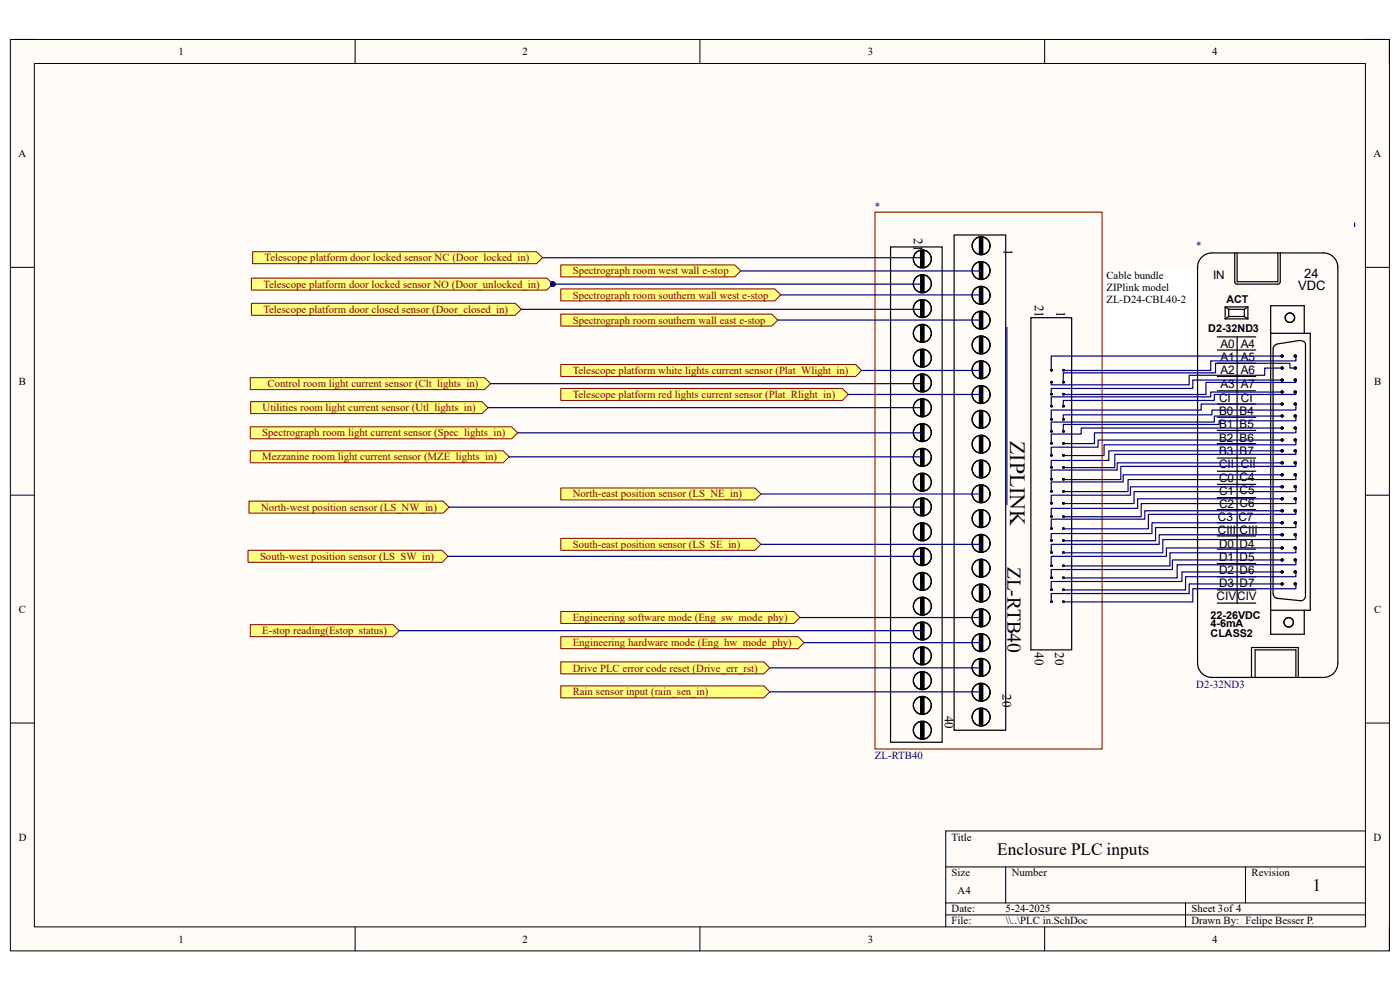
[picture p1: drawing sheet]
<svg xmlns="http://www.w3.org/2000/svg" width="297mm" height="210mm" viewBox="0 0 297 210" stroke-linecap="round" stroke-linejoin="round" font-family="sans-serif">
<path d="M2.2 8.4h292.6v193.3h-292.6z" fill-rule="evenodd" fill="#fffcf8"/>
<path d="M2.2 8.4h292.6v193.3h-292.6z" fill="none" stroke="#000" stroke-width=".21"/>
<path d="M7.3 13.5h282.4v183.1h-282.4z" fill-rule="evenodd" fill="#fffcf8"/>
<g fill="none" stroke="#000" stroke-width=".21">
<path d="M2.2 8.4h5.1M7.3 13.5h282.4v183.1h-282.4zM75.3 8.4v5.1M148.5 8.4v5.1M221.6 8.4v5.1M289.7 8.4h5.1v5.1M2.2 56.7h5.1M289.7 56.7h5.1M2.2 105h5.1M289.7 105.1h5.1M2.2 153.4h5.1M289.7 153.4h5.1"/>
<path d="M289.7 176.3h-89.1v20.3M75.3 196.6v5.1M148.5 196.6v5.1M200.6 183.9h89.1M200.6 191.5h89.1M200.6 194.1h89.1M213.4 183.9v7.6M221.6 196.6v5.1M251.5 191.5v5.1M264.2 183.9v7.6M294.8 196.6v5.1"/>
</g>
<path d="M53.1 80.1h49.7l1.3 1.3-1.3 1.3h-49.7z" fill-rule="evenodd" fill="#ffff80"/>
<path d="M53.1 80.1h49.7l1.3 1.3-1.3 1.3h-49.7z" fill="none" stroke="#800000" stroke-width=".21"/>
<path d="M53.2 85.2h49.1l1.2 1.3-1.2 1.2h-49.1z" fill-rule="evenodd" fill="#ffff80"/>
<path d="M53.2 85.2h49.1l1.2 1.3-1.2 1.2h-49.1z" fill="none" stroke="#800000" stroke-width=".21"/>
<path d="M53.1 95.6h53.7l1.2 1.3-1.2 1.3h-53.7z" fill-rule="evenodd" fill="#ffff80"/>
<path d="M53.1 95.6h53.7l1.2 1.3-1.2 1.3h-53.7z" fill="none" stroke="#800000" stroke-width=".21"/>
<path d="M119 77.3h62.5l1.3 1.3-1.3 1.3h-62.5z" fill-rule="evenodd" fill="#ffff80"/>
<path d="M119 77.3h62.5l1.3 1.3-1.3 1.3h-62.5z" fill="none" stroke="#800000" stroke-width=".21"/>
<path d="M119 82.4h59.7l1.3 1.3-1.3 1.3h-59.7z" fill-rule="evenodd" fill="#ffff80"/>
<path d="M119 82.4h59.7l1.3 1.3-1.3 1.3h-59.7z" fill="none" stroke="#800000" stroke-width=".21"/>
<path d="M53.1 90.5h55.4l1.3 1.3-1.3 1.3h-55.4z" fill-rule="evenodd" fill="#ffff80"/>
<path d="M53.1 90.5h55.4l1.3 1.3-1.3 1.3h-55.4z" fill="none" stroke="#800000" stroke-width=".21"/>
<path d="M53.1 132.5h30.3l1.3 1.3-1.3 1.3h-30.3z" fill-rule="evenodd" fill="#ffff80"/>
<path d="M53.1 132.5h30.3l1.3 1.3-1.3 1.3h-30.3z" fill="none" stroke="#800000" stroke-width=".21"/>
<path d="M53.3 64.3h56l1.3 1.3-1.3 1.3h-56z" fill-rule="evenodd" fill="#ffff80"/>
<path d="M53.3 64.3h56l1.3 1.3-1.3 1.3h-56z" fill="none" stroke="#800000" stroke-width=".21"/>
<path d="M52.8 106.3h41.2l1.3 1.3-1.3 1.3h-41.2z" fill-rule="evenodd" fill="#ffff80"/>
<path d="M52.8 106.3h41.2l1.3 1.3-1.3 1.3h-41.2z" fill="none" stroke="#800000" stroke-width=".21"/>
<path d="M53.6 53.4h60.2l1.3 1.3-1.3 1.2h-60.2z" fill-rule="evenodd" fill="#ffff80"/>
<path d="M53.6 53.4h60.2l1.3 1.3-1.3 1.2h-60.2z" fill="none" stroke="#800000" stroke-width=".21"/>
<path d="M53.3 59h62.7l1.3 1.3-1.3 1.2h-62.7z" fill-rule="evenodd" fill="#ffff80"/>
<path d="M53.3 59h62.7l1.3 1.3-1.3 1.2h-62.7z" fill="none" stroke="#800000" stroke-width=".21"/>
<circle cx="117.3" cy="60.3" r=".51" fill="#000080"/>
<circle cx="117.3" cy="60.3" r=".51" fill="none" stroke="#000080" stroke-width=".21"/>
<g fill="none" stroke="#000" stroke-width=".25">
<path d="M188.9 52.4h11v105.1h-11zM195.5 54.9h.1M202.4 49.8h11v105.1h-11zM208 57.5h.1M208 52.1h.1M255.2 54.3l1.2-.6h.7h23.7a3.1 3.1 0 0 1 3 3v84a3 3 0 0 1-3 3h-23.7a3 3 0 0 1-3-3v-84a3.1 3.1 0 0 1 1.1-2.4zM261.9 53.7v6.1l.1 .2 .5 .3 8.9-.1 .2-.4v-6.1M262.5 53.7v6.1h8.6v-6.1M195.3 70.7h.1M195.5 65.6h.1M195.5 60.3h.1M195.5 76h.1"/>
<path d="M208 78.6h.1M208 73.2h.1M208 67.9h.1M208 62.6h.1M218.7 67.4h8.7v70.5h-8.7zM223 78.6h.1M225.5 78.6h.1M258.3 71.5h8.1M258.3 74.3h8.1M258.3 77.1h8.1M258.3 79.9h8.1M259.9 65.1h4.8"/>
<path d="M259.9 67.6h4.8M259.9 65.1l.8 .5M259.9 65.1v2.5M260.7 65.6h3.3M260.7 67.1h3.3M260.7 67.1l-.8 .5M260.7 65.6v1.5M262.5 71.5v56.4M264 67.1l.7 .5M264 65.6v1.5M264.7 65.1l-.7 .5M264.7 65.1v2.5"/>
<path d="M269.6 70.7h8.4v58.8h-8.4M270.1 74v51.9M270.8 73a.99 .99 0 0 0-.7 .9M272.1 75.5h.1M272.1 78.1h.1M274.9 75.5h.1M274.9 78.1h.1M275.6 72.2h.1a1.07 1.07 0 0 1 1.3 .8M275.7 72.2l-4.9 .8M276.7 70.7v-5.8h-7.1v69.7h7.1v-5.1M277 73l-.1 53.6a1.04 1.04 0 0 1-1.1 .8M195.5 81.4h.1"/>
<path d="M195.5 86.5h.1M195.5 91.8h.1M195.5 96.9h.1M208 94.1h.1M208 83.7h.1M208 89h.1M208 99.5h.1M223 94.1h.1M223 81.1h.1M223 83.7h.1M223 86.2h.1M223 89h.1"/>
<path d="M223 91.6h.1M223 96.6h.1M223 99.2h.1M225.5 94.1h.1M225.5 81.1h.1M225.5 83.7h.1M225.5 86.2h.1M225.5 89h.1M225.5 91.6h.1M225.5 96.6h.1M225.5 99.2h.1M258.3 85.7h8.1"/>
<path d="M258.3 88.5h8.1M258.3 91.3h8.1M258.3 94.1h8.1M258.3 97.2h8.1M258.3 100h8.1M258.3 82.9h8.1M272.1 85.7h.1M272.1 80.6h.1M272.1 83.2h.1M272.1 88.3h.1M272.1 90.8h.1M272.1 93.3h.1"/>
<path d="M272.1 95.6h.1M272.1 98.2h.1M274.9 85.7h.1M274.9 80.6h.1M274.9 83.2h.1M274.9 88.3h.1M274.9 90.8h.1M274.9 93.3h.1M274.9 95.6h.1M274.9 98.2h.1M195.5 102.2h.1M195.5 107.6h.1"/>
<path d="M195.5 112.9h.1M195.5 118h.1M208 115.5h.1M208 109.9h.1M208 104.8h.1M223 101.7h.1M223 104.3h.1M223 106.8h.1M223 109.6h.1M223 112.2h.1M223 114.7h.1M223 117.3h.1"/>
<path d="M225.5 101.7h.1M225.5 104.3h.1M225.5 106.8h.1M225.5 109.6h.1M225.5 112.2h.1M225.5 114.7h.1M225.5 117.3h.1M258.3 108.1h8.1M258.3 110.9h8.1M258.3 113.7h8.1M258.3 116.5h8.1M258.3 119.5h8.1"/>
<path d="M258.3 102.8h8.1M258.3 105.6h8.1M272.1 110.9h.1M272.1 100.7h.1M272.1 103.3h.1M272.1 105.8h.1M272.1 108.4h.1M272.1 113.4h.1M272.1 116.2h.1M272.1 118.8h.1M274.9 110.9h.1M274.9 100.7h.1"/>
<path d="M274.9 103.3h.1M274.9 105.8h.1M274.9 108.4h.1M274.9 113.4h.1M274.9 116.2h.1M274.9 118.8h.1M195.5 123.4h.1M195.5 128.7h.1M195.5 133.8h.1M195.5 139.1h.1M208 136.3h.1M208 131h.1"/>
<path d="M208 125.9h.1M208 120.6h.1M223 125.1h.1M223 120.1h.1M223 122.6h.1M223 127.7h.1M225.5 125.1h.1M225.5 120.1h.1M225.5 122.6h.1M225.5 127.7h.1M258.3 122.3h8.1M258.3 125.1h8.1"/>
<path d="M258.3 127.9h8.1M270.1 126a1.02 1.02 0 0 0 .8 .9M270.8 126.9l5.1 .5M272.1 121.3h.1M272.1 123.9h.1M274.9 121.3h.1M274.9 123.9h.1M195.5 144.5h.1M195.5 149.8h.1M195.5 154.9h.1M208 152.1h.1M208 146.8h.1"/>
<path d="M208 141.7h.1M265.5 143.7v-6.3h9.9v6.3M266.3 143.7v-5.8h8.6v5.8"/>
<circle cx="195.7" cy="54.9" r="1.9"/>
<circle cx="208.1" cy="52.1" r="1.9"/>
<circle cx="208.1" cy="57.4" r="1.9"/>
<circle cx="195.7" cy="60.2" r="1.9"/>
<circle cx="195.7" cy="65.5" r="1.9"/>
<circle cx="195.7" cy="70.7" r="1.9"/>
<circle cx="195.7" cy="76" r="1.9"/>
<circle cx="208.1" cy="62.7" r="1.9"/>
<circle cx="208.1" cy="73.2" r="1.9"/>
<circle cx="208.1" cy="78.4" r="1.9"/>
<circle cx="208.1" cy="67.9" r="1.9"/>
<circle cx="223.1" cy="78.5" r=".16"/>
<circle cx="225.6" cy="78.5" r=".16"/>
<circle cx="272" cy="75.5" r=".23"/>
<circle cx="272" cy="78.1" r=".23"/>
<circle cx="273.6" cy="67.4" r="1"/>
<circle cx="273.7" cy="67.4" r="1"/>
<circle cx="274.8" cy="75.5" r=".23"/>
<circle cx="274.8" cy="78.1" r=".23"/>
<circle cx="195.7" cy="81.2" r="1.9"/>
<circle cx="195.7" cy="91.8" r="1.9"/>
<circle cx="195.7" cy="86.5" r="1.9"/>
<circle cx="195.7" cy="97" r="1.9"/>
<circle cx="208.1" cy="89" r="1.9"/>
<circle cx="208.1" cy="94.2" r="1.9"/>
<circle cx="208.1" cy="99.5" r="1.9"/>
<circle cx="208.1" cy="83.7" r="1.9"/>
<circle cx="223.1" cy="83.6" r=".16"/>
<circle cx="223.1" cy="89" r=".16"/>
<circle cx="223.1" cy="91.5" r=".16"/>
<circle cx="223.1" cy="94.1" r=".16"/>
<circle cx="223.1" cy="99.1" r=".16"/>
<circle cx="223.1" cy="81.1" r=".16"/>
<circle cx="223.1" cy="86.2" r=".16"/>
<circle cx="223.1" cy="96.6" r=".16"/>
<circle cx="225.6" cy="86.2" r=".16"/>
<circle cx="225.6" cy="81.1" r=".16"/>
<circle cx="225.6" cy="83.6" r=".16"/>
<circle cx="225.6" cy="89" r=".16"/>
<circle cx="225.6" cy="91.5" r=".16"/>
<circle cx="225.6" cy="94.1" r=".16"/>
<circle cx="225.6" cy="96.6" r=".16"/>
<circle cx="225.6" cy="99.1" r=".16"/>
<circle cx="272" cy="80.6" r=".23"/>
<circle cx="272" cy="90.8" r=".23"/>
<circle cx="272" cy="95.6" r=".23"/>
<circle cx="272" cy="83.2" r=".23"/>
<circle cx="272" cy="85.7" r=".23"/>
<circle cx="272" cy="88.3" r=".23"/>
<circle cx="272" cy="93.3" r=".23"/>
<circle cx="272" cy="98.2" r=".23"/>
<circle cx="274.8" cy="80.6" r=".23"/>
<circle cx="274.8" cy="83.2" r=".23"/>
<circle cx="274.8" cy="88.3" r=".23"/>
<circle cx="274.8" cy="90.8" r=".23"/>
<circle cx="274.8" cy="93.3" r=".23"/>
<circle cx="274.8" cy="95.6" r=".23"/>
<circle cx="274.8" cy="85.7" r=".23"/>
<circle cx="274.8" cy="98.2" r=".23"/>
<circle cx="195.7" cy="107.5" r="1.9"/>
<circle cx="195.7" cy="102.3" r="1.9"/>
<circle cx="195.7" cy="112.8" r="1.9"/>
<circle cx="195.7" cy="118.1" r="1.9"/>
<circle cx="208.1" cy="104.8" r="1.9"/>
<circle cx="208.1" cy="110" r="1.9"/>
<circle cx="208.1" cy="115.3" r="1.9"/>
<circle cx="223.1" cy="106.8" r=".16"/>
<circle cx="223.1" cy="104.2" r=".16"/>
<circle cx="223.1" cy="114.7" r=".16"/>
<circle cx="223.1" cy="101.7" r=".16"/>
<circle cx="223.1" cy="109.6" r=".16"/>
<circle cx="223.1" cy="112.1" r=".16"/>
<circle cx="223.1" cy="117.2" r=".16"/>
<circle cx="225.6" cy="101.7" r=".16"/>
<circle cx="225.6" cy="106.8" r=".16"/>
<circle cx="225.6" cy="104.2" r=".16"/>
<circle cx="225.6" cy="117.2" r=".16"/>
<circle cx="225.6" cy="109.6" r=".16"/>
<circle cx="225.6" cy="112.1" r=".16"/>
<circle cx="225.6" cy="114.7" r=".16"/>
<circle cx="272" cy="103.3" r=".23"/>
<circle cx="272" cy="105.8" r=".23"/>
<circle cx="272" cy="113.4" r=".23"/>
<circle cx="272" cy="116.2" r=".23"/>
<circle cx="272" cy="100.7" r=".23"/>
<circle cx="272" cy="108.4" r=".23"/>
<circle cx="272" cy="110.9" r=".23"/>
<circle cx="272" cy="118.8" r=".23"/>
<circle cx="272" cy="108.3" r=".23"/>
<circle cx="274.8" cy="105.8" r=".23"/>
<circle cx="274.8" cy="110.9" r=".23"/>
<circle cx="274.8" cy="100.7" r=".23"/>
<circle cx="274.8" cy="108.4" r=".23"/>
<circle cx="274.8" cy="113.4" r=".23"/>
<circle cx="274.8" cy="103.3" r=".23"/>
<circle cx="274.8" cy="118.8" r=".23"/>
<circle cx="274.8" cy="116.2" r=".23"/>
<circle cx="274.8" cy="108.3" r=".23"/>
<circle cx="195.7" cy="133.9" r="1.9"/>
<circle cx="195.7" cy="139.1" r="1.9"/>
<circle cx="195.7" cy="123.3" r="1.9"/>
<circle cx="195.7" cy="128.6" r="1.9"/>
<circle cx="208.1" cy="136.3" r="1.9"/>
<circle cx="208.1" cy="125.8" r="1.9"/>
<circle cx="208.1" cy="131.1" r="1.9"/>
<circle cx="208.1" cy="120.5" r="1.9"/>
<circle cx="223.1" cy="120" r=".16"/>
<circle cx="223.1" cy="122.6" r=".16"/>
<circle cx="223.1" cy="127.6" r=".16"/>
<circle cx="223.1" cy="125.1" r=".16"/>
<circle cx="225.6" cy="122.6" r=".16"/>
<circle cx="225.6" cy="120" r=".16"/>
<circle cx="225.6" cy="125.1" r=".16"/>
<circle cx="225.6" cy="127.6" r=".16"/>
<circle cx="272" cy="121.3" r=".23"/>
<circle cx="272" cy="123.9" r=".23"/>
<circle cx="273.4" cy="132" r="1"/>
<circle cx="274.8" cy="123.9" r=".23"/>
<circle cx="274.8" cy="121.3" r=".23"/>
<circle cx="195.7" cy="149.6" r="1.9"/>
<circle cx="195.7" cy="144.4" r="1.9"/>
<circle cx="195.7" cy="154.9" r="1.9"/>
<circle cx="208.1" cy="146.9" r="1.9"/>
<circle cx="208.1" cy="152.1" r="1.9"/>
<circle cx="208.1" cy="141.6" r="1.9"/>
</g>
<path d="M185.6 45h48.2v113.9h-48.2z" fill="none" stroke="#800000" stroke-width=".21"/>
<g fill="#000">
<path d="M195.3 53.1h.8v3.6h-.8z" fill-rule="evenodd"/>
<path d="M195.3 58.4h.8v3.6h-.8z" fill-rule="evenodd"/>
<path d="M207.8 50.4h.7v3.5h-.7z" fill-rule="evenodd"/>
<path d="M207.8 55.6h.7v3.6h-.7z" fill-rule="evenodd"/>
<path d="M195.3 63.7h.8v3.5h-.8z" fill-rule="evenodd"/>
<path d="M195.3 68.9h.8v3.6h-.8z" fill-rule="evenodd"/>
<path d="M195.3 74.2h.8v3.6h-.8z" fill-rule="evenodd"/>
<path d="M195.3 79.5h.8v3.5h-.8z" fill-rule="evenodd"/>
<path d="M207.8 60.9h.7v3.5h-.7z" fill-rule="evenodd"/>
<path d="M207.8 66.1h.7v3.6h-.7z" fill-rule="evenodd"/>
<path d="M207.8 71.4h.7v3.6h-.7z" fill-rule="evenodd"/>
<path d="M207.8 76.7h.7v3.5h-.7z" fill-rule="evenodd"/>
<path d="M195.3 84.7h.8v3.6h-.8z" fill-rule="evenodd"/>
<path d="M195.3 90h.8v3.5h-.8z" fill-rule="evenodd"/>
<path d="M195.3 95.2h.8v3.6h-.8z" fill-rule="evenodd"/>
<path d="M207.8 81.9h.7v3.6h-.7z" fill-rule="evenodd"/>
<path d="M207.8 87.2h.7v3.6h-.7z" fill-rule="evenodd"/>
<path d="M207.8 92.4h.7v3.6h-.7z" fill-rule="evenodd"/>
<path d="M207.8 97.7h.7v3.6h-.7z" fill-rule="evenodd"/>
<path d="M195.3 100.5h.8v3.6h-.8z" fill-rule="evenodd"/>
<path d="M195.3 105.8h.8v3.5h-.8z" fill-rule="evenodd"/>
<path d="M195.3 111h.8v3.6h-.8z" fill-rule="evenodd"/>
<path d="M195.3 116.3h.8v3.6h-.8z" fill-rule="evenodd"/>
<path d="M207.8 103h.7v3.5h-.7z" fill-rule="evenodd"/>
<path d="M207.8 108.2h.7v3.6h-.7z" fill-rule="evenodd"/>
<path d="M207.8 113.5h.7v3.6h-.7z" fill-rule="evenodd"/>
<path d="M207.8 118.8h.7v3.5h-.7z" fill-rule="evenodd"/>
<path d="M195.3 121.6h.8v3.5h-.8z" fill-rule="evenodd"/>
<path d="M195.3 126.8h.8v3.6h-.8z" fill-rule="evenodd"/>
<path d="M195.3 132.1h.8v3.5h-.8z" fill-rule="evenodd"/>
<path d="M195.3 137.3h.8v3.6h-.8z" fill-rule="evenodd"/>
<path d="M207.8 124h.7v3.6h-.7z" fill-rule="evenodd"/>
<path d="M207.8 129.3h.7v3.5h-.7z" fill-rule="evenodd"/>
<path d="M207.8 134.5h.7v3.6h-.7z" fill-rule="evenodd"/>
<path d="M207.8 139.8h.7v3.6h-.7z" fill-rule="evenodd"/>
<path d="M195.3 142.6h.8v3.6h-.8z" fill-rule="evenodd"/>
<path d="M195.3 147.9h.8v3.5h-.8z" fill-rule="evenodd"/>
<path d="M195.3 153.1h.8v3.6h-.8z" fill-rule="evenodd"/>
<path d="M207.8 145.1h.7v3.5h-.7z" fill-rule="evenodd"/>
<path d="M207.8 150.3h.7v3.6h-.7z" fill-rule="evenodd"/>
</g>
<g fill="none" stroke="#000" stroke-width=".21">
<path d="M195.3 53.1h.8v3.6h-.8zM195.3 58.4h.8v3.6h-.8zM207.8 50.4h.7v3.5h-.7zM207.8 55.6h.7v3.6h-.7zM195.3 63.7h.8v3.5h-.8zM195.3 68.9h.8v3.6h-.8zM195.3 74.2h.8v3.6h-.8zM195.3 79.5h.8v3.5h-.8zM207.8 60.9h.7v3.5h-.7zM207.8 66.1h.7v3.6h-.7zM207.8 71.4h.7v3.6h-.7zM207.8 76.7h.7v3.5h-.7z"/>
<path d="M195.3 84.7h.8v3.6h-.8zM195.3 90h.8v3.5h-.8zM195.3 95.2h.8v3.6h-.8zM207.8 81.9h.7v3.6h-.7zM207.8 87.2h.7v3.6h-.7zM207.8 92.4h.7v3.6h-.7zM207.8 97.7h.7v3.6h-.7zM195.3 100.5h.8v3.6h-.8zM195.3 105.8h.8v3.5h-.8zM195.3 111h.8v3.6h-.8zM195.3 116.3h.8v3.6h-.8zM207.8 103h.7v3.5h-.7z"/>
<path d="M207.8 108.2h.7v3.6h-.7zM207.8 113.5h.7v3.6h-.7zM207.8 118.8h.7v3.5h-.7zM195.3 121.6h.8v3.5h-.8zM195.3 126.8h.8v3.6h-.8zM195.3 132.1h.8v3.5h-.8zM195.3 137.3h.8v3.6h-.8zM207.8 124h.7v3.6h-.7zM207.8 129.3h.7v3.5h-.7zM207.8 134.5h.7v3.6h-.7zM207.8 139.8h.7v3.6h-.7zM195.3 142.6h.8v3.6h-.8z"/>
<path d="M195.3 147.9h.8v3.5h-.8zM195.3 153.1h.8v3.6h-.8zM207.8 145.1h.7v3.5h-.7zM207.8 150.3h.7v3.6h-.7z"/>
</g>
<path d="M234.7 57.2h18.3v17.3h-18.3z" fill-rule="evenodd" fill="#fff"/>
<path d="M234.7 57.2h18.3v17.3h-18.3z" fill="none" stroke="#fff" stroke-width=".21"/>
<path d="M52.6 116.7h41.2l1.3 1.3-1.3 1.3h-41.2z" fill-rule="evenodd" fill="#ffff80"/>
<path d="M52.6 116.7h41.2l1.3 1.3-1.3 1.3h-41.2z" fill="none" stroke="#800000" stroke-width=".21"/>
<path d="M119 103.5h41.1l1.3 1.3-1.3 1.3h-41.1z" fill-rule="evenodd" fill="#ffff80"/>
<path d="M119 103.5h41.1l1.3 1.3-1.3 1.3h-41.1z" fill="none" stroke="#800000" stroke-width=".21"/>
<path d="M119 114.2h41.1l1.3 1.3-1.3 1.2h-41.1z" fill-rule="evenodd" fill="#ffff80"/>
<path d="M119 114.2h41.1l1.3 1.3-1.3 1.2h-41.1z" fill="none" stroke="#800000" stroke-width=".21"/>
<path d="M119 129.7h49.4l1.3 1.3-1.3 1.3h-49.4z" fill-rule="evenodd" fill="#ffff80"/>
<path d="M119 129.7h49.4l1.3 1.3-1.3 1.3h-49.4z" fill="none" stroke="#800000" stroke-width=".21"/>
<path d="M119 135.1h50.3l1.3 1.2-1.3 1.3h-50.3z" fill-rule="evenodd" fill="#ffff80"/>
<path d="M119 135.1h50.3l1.3 1.2-1.3 1.3h-50.3z" fill="none" stroke="#800000" stroke-width=".21"/>
<path d="M119 140.4h43.1l1.2 1.3-1.2 1.2h-43.1z" fill-rule="evenodd" fill="#ffff80"/>
<path d="M119 140.4h43.1l1.2 1.3-1.2 1.2h-43.1z" fill="none" stroke="#800000" stroke-width=".21"/>
<path d="M119 145.5h43.1l1.2 1.3-1.2 1.2h-43.1z" fill-rule="evenodd" fill="#ffff80"/>
<path d="M119 145.5h43.1l1.2 1.3-1.2 1.2h-43.1z" fill="none" stroke="#800000" stroke-width=".21"/>
<path d="M119 56.2h36.9l1.3 1.3-1.3 1.2h-36.9z" fill-rule="evenodd" fill="#ffff80"/>
<path d="M119 56.2h36.9l1.3 1.3-1.3 1.2h-36.9z" fill="none" stroke="#800000" stroke-width=".21"/>
<path d="M119 61.3h45.4l1.2 1.3-1.2 1.2h-45.4z" fill-rule="evenodd" fill="#ffff80"/>
<path d="M119 61.3h45.4l1.2 1.3-1.2 1.2h-45.4z" fill="none" stroke="#800000" stroke-width=".21"/>
<path d="M119 66.6h44.7l1.3 1.3-1.3 1.3h-44.7z" fill-rule="evenodd" fill="#ffff80"/>
<path d="M119 66.6h44.7l1.3 1.3-1.3 1.3h-44.7z" fill="none" stroke="#800000" stroke-width=".21"/>
<g fill="none" stroke="#000080" stroke-width=".25">
<path d="M287.4 47.3v.8M117.3 60.3h78.2M213.6 69.4v37.7M272.1 75.5h-49.1v3.1M272.1 78.1h-3.8v1.5h-16v2h-29.3v-.5M274.9 75.5v1.1h-18v2h-31.3M274.9 78.1h-1.2v-1h-15.8v2h-32.3v2M272.1 80.6h-19.1v1.8h-30v1.3M272.1 93.3h-39.2v1.6h-9.9v1.7M272.1 95.6h-36.9v2.1h-12.2v1.5M272.1 83.2h-15.2v1h-33.9v2M272.1 85.7h-17.3v1.3h-31.8v2"/>
<path d="M272.1 88.3h-14.5v1.2h-34.6v2.1M272.1 90.8h-42.7v1.3h-6.4v2M272.1 98.2h-35.1v1.5h-14v2M274.9 85.7v1.3h-17.8v1h-31.5v1M274.9 80.6v.5h-19.1v2.6h-30.2M274.9 88.3v1h-16.3v.7h-33v1.6M274.9 90.8v1h-42.7v2.3h-6.6M274.9 93.3v1.1h-40.7v2.2h-8.6M274.9 95.6v.8h-38.4v2.8h-10.9M274.9 98.2v.7h-37.1v2.8h-12.2M274.9 83.2v.5h-17.3v1.3h-32v1.2M272.1 103.3h-32.3v1.8h-16.8v1.7"/>
<path d="M272.1 105.8h-30.8v2h-18.3v1.8M272.1 113.4h-26.2v2.1h-22.9v1.8M272.1 116.2h-24.7v1.8h-24.4v2.1M272.1 118.8h-23.4v2h-25.7v1.8M272.1 110.9h-27.7v2.3h-21.4v1.5M272.1 108.4h-29.2v1.7h-19.9v2.1M272.1 100.7h-33.8v1.5h-15.3v2.1M274.9 100.7v1h-35.6v2.6h-13.7M274.9 103.3v1h-34.3v2.5h-15M274.9 105.8v1h-32.8v2.8h-16.5M274.9 108.4v.7h-31.3v3.1h-18M274.9 110.9v1h-29.7v2.8h-19.6"/>
<path d="M274.9 113.4v1.1h-28.2v2.8h-21.1M274.9 116.2v1.1h-26.7v2.8h-22.6M274.9 118.8v1h-25.2v2.8h-24.1M272.1 121.3h-21.3v2.1h-27.8v1.7M272.1 123.9h-19.8v2h-29.3v1.8M274.9 121.3v1h-23.4v2.8h-25.9M274.9 123.9v1h-21.9v2.8h-27.4"/>
</g>
<circle cx="117.3" cy="60.3" r=".51" fill="#000080"/>
<circle cx="117.3" cy="60.3" r=".51" fill="none" stroke="#000080" stroke-width=".21"/>
<g fill="none" stroke="#000080" stroke-width=".25">
<path d="M115.1 54.7h80.4v.2M157.2 57.5h50.8M110.6 65.6h84.9M165 67.9h43M165.6 62.6h42.4M182.8 78.6h25.2M103.5 86.5h92M104.1 81.4h91.4M108 96.9h87.5M109.8 91.8h85.7M180 83.7h28M95.1 118h100.4"/>
<path d="M95.3 107.6h100.2M161.4 104.8h46.6M161.4 115.5h46.6M84.7 133.8h110.8M169.7 131h38.3M170.6 136.3h37.4M163.3 141.7h44.7M163.3 146.8h44.7"/>
</g>
<text font-size="4.6" x="214.3" y="93.6" transform="rotate(90 214.3 93.6)">ZIPLINK</text>
<text font-size="4.1" x="213.7" y="120.3" transform="rotate(90 213.7 120.3)">ZL-RTB40</text>
<g font-size="3.7">
<text x="211.5" y="181.3">Enclosure PLC inputs</text>
<text x="278.5" y="188.9">1</text>
</g>
<g font-size="2.8">
<text x="193.8" y="50.6" transform="rotate(90 193.8 50.6)">21</text>
<text x="212.9" y="52.9" transform="rotate(90 212.9 52.9)">1</text>
<text x="276.7" y="58.9">24</text>
<text x="219.5" y="64.6" transform="rotate(90 219.5 64.6)">21</text>
<text x="224.1" y="65.9" transform="rotate(90 224.1 65.9)">1</text>
<text x="275.4" y="61.5">VDC</text>
<text x="219.5" y="138.4" transform="rotate(90 219.5 138.4)">40</text>
<text x="223.9" y="138.4" transform="rotate(90 223.9 138.4)">20</text>
<text x="212.7" y="147.3" transform="rotate(90 212.7 147.3)">20</text>
<text x="200.4" y="151.8" transform="rotate(90 200.4 151.8)">40</text>
</g>
<g font-size="2.5">
<text x="257.3" y="59.2">IN</text>
<text x="258.9" y="73.8">A0 A4</text>
<text x="258.9" y="76.6">A1 A5</text>
<text x="258.9" y="79.4">A2 A6</text>
<text x="258.9" y="82.2">A3 A7</text>
<text x="258.6" y="85.3">CI</text>
<text x="258.6" y="88.1">B0 B4</text>
<text x="263.2" y="85.3">CI</text>
<text x="258.6" y="90.9">B1 B5</text>
<text x="258.6" y="93.7">B2 B6</text>
<text x="258.6" y="99.3">CII CII</text>
<text x="258.6" y="96.5">B3 B7</text>
<text x="258.6" y="102.2">C0</text>
<text x="258.6" y="105">C1</text>
<text x="258.6" y="107.8">C2</text>
<text x="263" y="102.1">C4</text>
<text x="263" y="104.9">C5</text>
<text x="263" y="107.7">C6</text>
<text x="258.4" y="113.3">CIII CIII</text>
<text x="258.4" y="110.6">C3</text>
<text x="262.7" y="110.5">C7</text>
<text x="258.6" y="116.2">D0 D4</text>
<text x="258.6" y="119">D1 D5</text>
<text x="258.6" y="121.8">D2 D6</text>
<text x="258.6" y="124.6">D3 D7</text>
<text x="258.1" y="127.4">CIVCIV</text>
</g>
<g font-size="2.3">
<text x="37.9" y="11.7">1</text>
<text x="110.9" y="11.7">2</text>
<text x="184.1" y="11.7">3</text>
<text x="257.1" y="11.7">4</text>
<text x="3.9" y="33.3">A</text>
<text x="291.4" y="33.3">A</text>
<text x="234.7" y="59.2">Cable bundle</text>
<text x="234.7" y="61.8">ZIPlink model</text>
<text x="234.7" y="64.3">ZL-D24-CBL40-2</text>
<text x="260.2" y="64.3">ACT</text>
<text x="256.3" y="70.4">D2-32ND3</text>
<text x="4" y="81.6">B</text>
<text x="291.5" y="81.6">B</text>
<text x="4" y="130">C</text>
<text x="256.8" y="131.2">22-26VDC</text>
<text x="291.5" y="130">C</text>
<text x="256.8" y="133">4-6mA</text>
<text x="256.8" y="135.1">CLASS2</text>
<text x="4" y="178.3">D</text>
<text x="201.9" y="178.3">Title</text>
<text x="291.4" y="178.3">D</text>
<text x="201.9" y="185.9">Size</text>
<text x="214.6" y="185.9">Number</text>
<text x="265.5" y="185.9">Revision</text>
<text x="203.2" y="189.7">A4</text>
<text x="201.9" y="193.5">Date:</text>
<text x="201.9" y="196.1">File:</text>
<text x="213.3" y="193.5">5-24-2025</text>
<text x="213.4" y="196.1">\\..\PLC in.SchDoc</text>
<text x="252.8" y="193.5">Sheet 3of 4</text>
<text x="252.8" y="196.1">Drawn By: Felipe Besser P.</text>
<text x="37.9" y="199.9">1</text>
<text x="110.9" y="199.9">2</text>
<text x="184.1" y="199.9">3</text>
<text x="257.1" y="199.9">4</text>
</g>
<g font-size="2.3" fill="#000080">
<text x="185.6" y="44.5">*</text>
<text x="253.8" y="52.9">*</text>
<text x="253.8" y="146">D2-32ND3</text>
<text x="185.6" y="160.9">ZL-RTB40</text>
</g>
<g font-size="2.3" fill="#800000">
<text x="56.1" y="55.4">Telescope platform door locked sensor NC (Door_locked_in)</text>
<text x="121.5" y="58.2">Spectrograph room west wall e-stop</text>
<text x="55.9" y="61">Telescope platform door locked sensor NO (Door_unlocked_in)</text>
<text x="121.5" y="63.3">Spectrograph room southern wall west e-stop</text>
<text x="55.9" y="66.4">Telescope platform door closed sensor (Door_closed_in)</text>
<text x="121.5" y="68.7">Spectrograph room southern wall east e-stop</text>
<text x="56.8" y="82.1">Control room light current sensor (Clt_lights_in)</text>
<text x="121.5" y="79.3">Telescope platform white lights current sensor (Plat_Wlight_in)</text>
<text x="55.7" y="87.2">Utilities room light current sensor (Utl_lights_in)</text>
<text x="121.5" y="84.4">Telescope platform red lights current sensor (Plat_Rlight_in)</text>
<text x="55.6" y="92.6">Spectrograph room light current sensor (Spec_lights_in)</text>
<text x="55.6" y="97.7">Mezzanine room light current sensor (MZE_lights_in)</text>
<text x="121.5" y="105.5">North-east position sensor (LS_NE_in)</text>
<text x="55.4" y="108.3">North-west position sensor (LS_NW_in)</text>
<text x="55.2" y="118.8">South-west position sensor (LS_SW_in)</text>
<text x="121.5" y="116.2">South-east position sensor (LS_SE_in)</text>
<text x="121.5" y="131.7">Engineering software mode (Eng_sw_mode_phy)</text>
<text x="55.6" y="134.5">E-stop reading(Estop_status)</text>
<text x="121.5" y="137.1">Engineering hardware mode (Eng_hw_mode_phy)</text>
<text x="121.5" y="142.5">Drive PLC error code reset (Drive_err_rst)</text>
<text x="121.5" y="147.5">Rain sensor input (rain_sen_in)</text>
</g>
<text font-size=".2" x="194.7" y="102.3">CII</text>
</svg>
